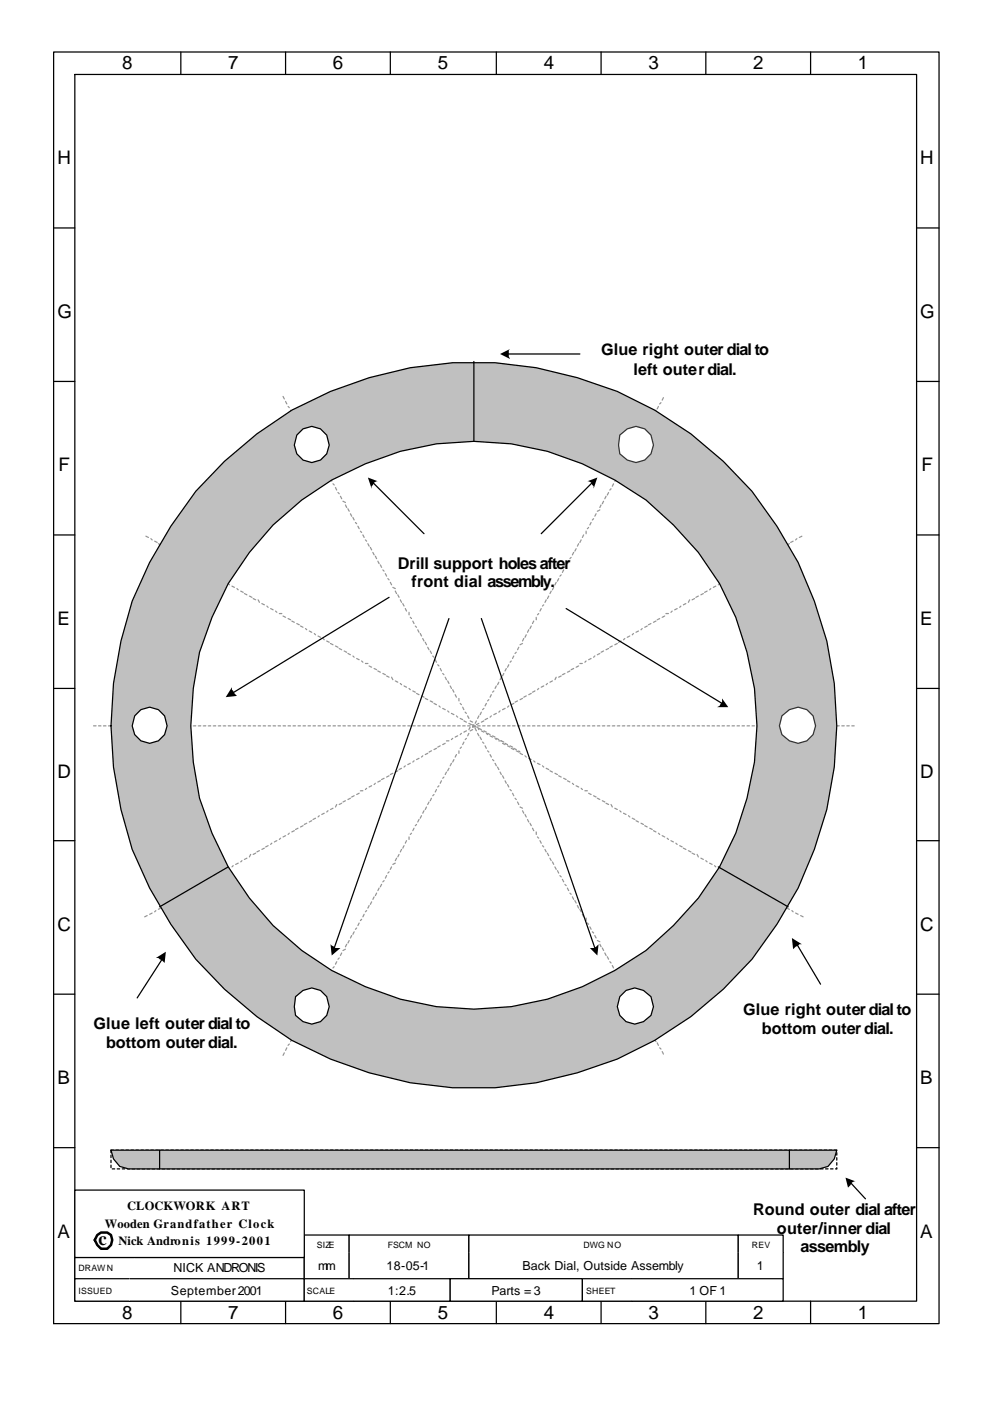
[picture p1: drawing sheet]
<svg xmlns="http://www.w3.org/2000/svg" width="210mm" height="297mm" viewBox="0 0 210 297" stroke-linecap="round" stroke-linejoin="round" font-family="sans-serif">
<g fill="none" stroke="#969696" stroke-width=".26">
<path d="M60.1 84l.2 .6M60.6 85.1l.3 .5M61.1 86.2l.3 .2M61.6 87l.3 .5M62.2 87.8l.2 .5M62.4 94.4h7.4M62.7 88.8l.3 .5M63.2 89.6l.3 .5M63.8 90.7l.2 .5M64.3 91.5l.3 .5M64.8 92.5l.3 .3M65.4 93.3l.2 .5"/>
<path d="M65.9 94.4l.2 .2M66.1 90.4v7.7M66.4 95.2l.3 .5M66.9 96.2l.3 .3M67.5 97l.2 .5M68 97.8l.3 .5M68.5 98.9l.3 .5M69.1 99.7l.2 .5M75.1 96.2h3M76.5 94.6v3.2M86.8 92.8h2.9M88.4 91.2v2.9"/>
<path d="M96.8 85.1h7.4M100.5 81.4v7.4M111.1 92.8h3.2M112.7 91.2v2.9M122.8 96.2h3.1M124.4 94.6v3.2M131.2 94.4h7.4M131.8 99.9l-.3 .3M132.3 98.9l-.3 .5M132.8 98.1l-.2 .5M133.3 97l-.2 .5M133.9 96.2l-.3 .5"/>
<path d="M134.4 95.2l-.3 .5M134.9 90.4v7.7M134.9 94.4l-.2 .5M135.5 93.6l-.3 .2M136 92.5l-.3 .5M136.5 91.7l-.2 .3M137.1 90.7l-.3 .5M137.8 89.9l-.5 .2M138.1 88.8l-.3 .5M138.6 88l-.2 .5M139.2 87l-.3 .5M139.7 86.2l-.3 .5"/>
<path d="M140.2 85.4l-.2 .2M140.8 84.3l-.3 .5M31 113.7l.5 .2M32 114.2l.3 .3M32.8 114.7l.5 .3M33.6 115.3l.5 .2M34.7 115.8l.5 .3M35.5 116.3l.5 .3M36.5 116.6l.3 .5M37.3 119.5h7.4M37.3 117.4l.5 .3M38.4 117.9l.2 .3"/>
<path d="M39.2 118.4l.5 .3M40.2 119l.3 .2M41 115.8v7.4M41 119.5l.5 .3M47.1 119.2h2.9M48.7 117.7v2.9M55 109.7h2.9M56.4 108.1v3.2M64.3 102h2.9M65.9 100.5v2.9M69.6 100.7l.2 .5M70.4 101.5v.5"/>
<path d="M70.6 102.6l.3 .2M71.2 103.4l.2 .5M71.7 104.4l.3 .3M72.2 105.2l.3 .5M72.8 106.3l.5 .2M73.3 107.1l.3 .5M73.8 107.9l.3 .5M74.3 108.9l.3 .5M74.9 109.7l.2 .5M75.4 110.8l.3 .2M75.9 111.6l.3 .5M76.5 112.6l.2 .3"/>
<path d="M77 113.4l.3 .5M77.5 114.5l.3 .2M78.1 115.3l.2 .5M78.6 116.1l.2 .5M79.1 117.1l.3 .6M79.6 117.9l.3 .5M80.2 119l.2 .5M80.7 119.8l.3 .5M120.6 119l-.2 .5M121.2 118.2l-.3 .2M121.7 117.1l-.3 .6M122.2 116.3l-.2 .6"/>
<path d="M122.8 115.3l-.3 .5M123.3 114.5l-.3 .5M123.8 113.4l-.2 .5M124.4 112.6v.6M124.9 111.8l-.3 .3M125.4 110.8l-.3 .5M125.9 110l-.2 .2M126.5 108.9l-.3 .5M127.3 108.1l-.6 .3M127.5 107.1l-.2 .5M128.1 106.3l-.3 .5M128.6 105.2l-.3 .5"/>
<path d="M129.1 104.4l-.2 .6M129.6 103.6l-.2 .3M130.2 102.6l-.3 .5M130.7 101.8l-.3 .2M131.2 100.7l-.2 .5M133.6 102h2.9M135.2 100.5v2.9M143.1 109.7h2.9M144.7 108.4v2.9M150.8 119.2h2.9M152.4 117.7v3.1M156.4 119.5h7.4"/>
<path d="M160.1 115.8v7.4M160.1 119.5l-.6 .3M160.9 119l-.3 .2M161.9 118.4l-.5 .3M162.7 117.9l-.2 .3M163.8 117.4l-.6 .3M164.6 116.6l-.3 .5M165.6 116.3l-.5 .3M166.4 115.8l-.5 .3M167.5 115.3l-.5 .2M168.3 114.7l-.6 .3M169.1 114.2l-.3 .3"/>
<path d="M170.1 113.7l-.5 .2M41.3 129.8h3.1M41.8 120l.5 .3M42.9 128.5v2.9M42.9 120.6l.5 .2M43.7 121.1l.5 .3M44.7 121.6l.5 .3M45.5 122.1l.5 .3M46.6 122.7l.2 .2M47.4 123.2l.5 .3M48.4 123.7l.3 .3M49.2 124.3l.5 .2"/>
<path d="M50.3 124.8l.2 .3M51.1 125.3l.5 .3M51.9 125.9l.5 .2M52.9 126.4l.5 .2M53.7 126.9l.5 .3M54.8 127.2l.2 .5M55.6 128l.5 .2M56.6 128.5l.3 .3M57.4 129l.5 .3M58.5 129.6l.2 .2M59.3 130.1h.5M60.1 130.6l.5 .3"/>
<path d="M61.1 131.1l.5 .3M61.9 131.7l.5 .2M63 132.2l.5 .3M63.8 132.7l.5 .3M64.8 133.3l.3 .2M65.6 133.8l.5 .3M66.7 134.3l.2 .3M67.5 134.8l.5 .3M68.5 135.4l.3 .2M69.3 135.9l.5 .3M70.1 136.4l.5 .3M71.2 137l.5 .2"/>
<path d="M72 137.5l.5 .3M73 138l.6 .3M73.8 138.6l.5 .2M74.9 139.1l.2 .2M75.7 139.6l.5 .3M81.2 120.8l.3 .3M81.8 121.6l.2 .5M82.3 122.7l.2 .2M82.8 123.5l.3 .5M83.3 124.5l.6 .3M83.9 125.3l.2 .6M84.4 126.1l.3 .5"/>
<path d="M84.9 127.2l.3 .5M85.5 128l.2 .5M86 129l.3 .6M86.8 129.8v.6M87 130.9l.3 .2M87.6 131.7l.2 .5M88.1 132.7l.3 .3M88.6 133.5l.3 .6M89.2 134.3l.2 .5M89.7 135.4l.3 .5M90.2 136.2l.3 .5M90.8 137.2l.2 .6"/>
<path d="M91.3 138l.2 .6M91.8 139.1l.3 .2M92.3 139.9l.3 .5M109 139.1l-.3 .5M109.5 138.3l-.2 .3M110.1 137.2l-.3 .6M110.9 136.4l-.6 .3M111.1 135.4l-.2 .5M111.7 134.6l-.3 .5M112.2 133.5l-.3 .6M112.7 132.7l-.3 .6M113.2 131.7l-.2 .5"/>
<path d="M113.8 130.9v.5M114.3 130.1l-.3 .3M114.8 129l-.2 .6M115.4 128.2l-.3 .3M115.9 127.2l-.3 .5M116.4 126.4l-.2 .5M116.9 125.3l-.2 .6M117.5 124.5l-.3 .6M118 123.5l-.3 .5M118.5 122.7l-.2 .5M119.1 121.9l-.3 .2M119.6 120.8l-.3 .6"/>
<path d="M120.1 120l-.2 .3M125.4 139.6l-.5 .3M126.2 139.1l-.3 .2M127.3 138.6l-.6 .2M128.1 138l-.6 .3M129.1 137.5l-.5 .3M129.9 137l-.5 .2M131 136.4l-.6 .3M131.8 135.9l-.6 .3M132.6 135.4l-.3 .2M133.6 134.8l-.5 .3M134.4 134.3l-.3 .3"/>
<path d="M135.5 133.8l-.6 .3M136.3 133.3l-.3 .2M137.3 132.7l-.5 .3M138.1 132.2l-.5 .3M139.2 131.7l-.6 .2M140 131.1l-.6 .3M141 130.6l-.5 .3M141.3 130.1h.5M142.6 129.6l-.3 .2M143.7 129l-.6 .3M144.5 128.5l-.3 .3M145.5 128l-.5 .2"/>
<path d="M146.3 127.2l-.3 .5M147.4 126.9l-.6 .3M148.2 126.4l-.6 .2M149.2 125.9l-.5 .2M150 125.3l-.5 .3M150.8 124.8l-.3 .3M151.9 124.3l-.6 .2M152.7 123.7l-.3 .3M153.7 123.2l-.5 .3M154.5 122.7l-.2 .2M155.6 122.1l-.6 .3M156.4 121.6l-.6 .3"/>
<path d="M156.6 129.8h2.9M157.4 121.1l-.5 .3M158.2 128.5v2.9M158.2 120.6l-.5 .2M159.3 120l-.6 .3M19.8 153.9h.6M20.9 153.9h.5M22 153.9h.5M23 153.9h12.5M31.7 149.9v7.7M35.7 153.9h.5M36.5 153.9h3.2"/>
<path d="M37.8 141.7h2.9M38.1 152.3v2.9M39.2 140.1v3M40 153.9h.5M41 153.9h.5M42.1 153.9h.5M43.1 153.9h.6M44.2 153.9h.5M45.2 153.9h.6M46.3 153.9h.5M47.4 153.9h.5M48.4 153.9h.5"/>
<path d="M49.5 153.9h.5M50.5 153.9h.6M51.6 153.9h.5M52.7 153.9h.5M53.7 153.9h.5M54.8 153.9h.5M55.8 153.9h.6M56.9 153.9h.5M57.9 153.9h.6M59 153.9h.5M60.1 153.9h.5M61.1 153.9h.5"/>
<path d="M62.2 153.9h.5M63.2 153.9h.6M64.3 153.9h.5M65.4 153.9h.5M66.4 153.9h.5M67.5 153.9h.5M68.5 153.9h.6M69.6 153.9h.5M70.6 153.9h.6M71.7 153.9h.5M72.8 153.9h.5M73.8 153.9h.5"/>
<path d="M74.9 153.9h.5M75.9 153.9h.6M76.7 140.1l.3 .3M77 153.9h.5M77.5 140.7h.6M78.1 153.9h.5M78.3 141.2l.5 .3M79.1 153.9h.5M79.4 141.7l.5 .3M80.2 153.9h.5M80.2 142.3l.5 .2M81.2 153.9h.6"/>
<path d="M81.2 142.8l.6 .3M82 143.3l.5 .3M82.3 153.9h.5M83.1 143.6l.2 .5M83.3 153.9h.6M83.9 144.4l.5 .2M84.4 153.9h.5M84.9 144.9l.3 .3M85.5 153.9h.5M85.7 145.4l.6 .3M86.5 153.9h.5M86.8 146l.2 .2"/>
<path d="M87.6 153.9h.5M87.6 146.5l.5 .3M88.4 147l.5 .3M88.6 153.9h.6M89.4 147.5l.6 .3M89.7 153.9h.5M90.2 148.1l.6 .2M90.8 153.9h.5M90.8 159.7l-.6 .3M91.3 148.6l.5 .3M91.5 159.2l-.5 .3M91.8 153.9h.5"/>
<path d="M92.1 149.1l.5 .3M92.6 158.7l-.5 .2M92.9 153.9h.5M92.9 140.9l.2 .3M93.1 149.7l.3 .2M93.4 158.1l-.5 .3M93.4 141.7l.3 .6M93.9 153.9h.6M93.9 142.8l.3 .3M93.9 150.2l.6 .3M94.5 157.6l-.6 .3M94.5 143.6l.2 .5"/>
<path d="M94.7 157.1h.5M95 153.9h.5M95 150.7l.2 .3M95 144.4l.2 .5M95.5 145.4l.3 .6M95.8 151.3l.5 .2M96 153.9h.6M96 156.5l-.2 .3M96 146.2l.3 .6M96.6 147.3l.2 .5M96.8 151.8l.3 .2M96.8 160l-.2 .5"/>
<path d="M97.1 153.9h.5M97.1 156l-.5 .3M97.4 148.1v.5M97.4 159.2v.5M97.6 152.3l.6 .3M97.6 149.1l.3 .3M97.9 155.5l-.3 .3M97.9 158.4l-.3 .3M98.2 153.9h.5M98.2 149.9l.2 .6M98.4 152.8l.6 .3M98.4 157.3l-.2 .6"/>
<path d="M98.7 151l.3 .3M99 155l-.6 .2M99 156.5l-.3 .3M99.2 153.9h.5M99.2 151.8l.3 .5M99.5 153.4l.5 .2M99.5 155.5l-.3 .5M99.7 152.8l.6 .3M99.7 154.2l-.2 .5M100.3 154.7l-.6 .3M100.3 153.6l.2 .6M100.5 153.6l-.2 .6 .5-.3h-.5l.5 .3"/>
<path d="M100.5 153.9l.6 .3M100.8 154.4l.3 .6M101.1 152.8l-.3 .6M101.3 153.9h.6M101.3 154.2l.3 .5M101.3 155.5l.3 .5M101.6 154.4l.5 .3M101.6 153.4l-.5 .2M101.6 151.8l-.3 .5M101.9 156.3l.2 .5M102.1 155l.6 .2M102.1 151l-.2 .5"/>
<path d="M102.4 153.9h.5M102.4 157.3l.3 .3M102.7 155l.5 .2M102.7 152.8l-.6 .3M102.7 150.2l-.3 .3M102.9 158.1l.3 .6M103.2 155.5l.3 .3M103.2 149.1l-.3 .6M103.5 153.9h.5M103.5 155.5l.5 .3M103.5 159.2l.2 .3M103.5 152.3l-.6 .3"/>
<path d="M103.7 148.3l-.2 .3M104 156l.5 .3M104 160l.2 .5M104.2 151.8l-.2 .2M104.2 147.3l-.2 .5M104.5 153.9h.5M104.5 156l.5 .3M104.8 146.5l-.3 .3M105 156.5l.3 .3M105.3 156.5l.5 .3M105.3 151.3l-.5 .2M105.3 145.4l-.3 .6"/>
<path d="M105.6 153.9h.5M105.8 157.1h.6l.5 .2M105.8 144.6l-.2 .6M106.1 150.7l-.3 .3M106.4 143.6l-.3 .5M106.6 153.9h.6M106.6 157.6l.6 .3M106.9 142.8l-.3 .5M107.2 157.6l.5 .3M107.2 150.2l-.6 .3M107.4 141.7l-.2 .6M107.7 153.9h.5"/>
<path d="M107.7 158.1l.5 .3M107.9 149.7l-.2 .2M107.9 140.9l-.2 .6M108.2 158.1l.5 .3M108.5 158.7l.5 .2M108.5 140.1l-.3 .3M108.7 153.9h.6M109 158.7l.5 .2M109 149.1l-.5 .3M109.5 159.2l.6 .3M109.8 153.9h.5M109.8 148.6l-.5 .3"/>
<path d="M110.1 159.2l.2 .3M110.3 159.7l.6 .3M110.9 153.9h.5M110.9 148.1l-.6 .2M111.7 147.5l-.6 .3M111.9 153.9h.5M112.7 147l-.5 .3M113 153.9h.5M113.5 146.5l-.5 .3M114 153.9h.6M114.3 146l-.3 .2M115.1 153.9h.5"/>
<path d="M115.4 145.4l-.6 .3M116.2 153.9h.5M116.2 144.9l-.3 .3M117.2 153.9h.5M117.2 144.4l-.5 .2M118 143.6l-.3 .5M118.3 153.9h.5M119.1 143.3l-.6 .3M119.3 153.9h.6M119.9 142.8l-.6 .3M120.4 153.9h.5M120.9 142.3l-.5 .2"/>
<path d="M121.4 153.9h.6M121.7 141.7l-.5 .3M122.5 153.9h.5M122.8 141.2l-.6 .3M123 140.7h.6M123.6 153.9h.5M124.4 140.1l-.3 .3M124.6 153.9h.5M125.7 153.9h.5M126.7 153.9h.6M127.8 153.9h.5M128.9 153.9h.5"/>
<path d="M129.9 153.9h.5M131 153.9h.5M132 153.9h.6M133.1 153.9h.5M134.1 153.9h.6M135.2 153.9h.5M136.3 153.9h.5M137.3 153.9h.5M138.4 153.9h.5M139.4 153.9h.6M140.5 153.9h.5M141.6 153.9h.5"/>
<path d="M142.6 153.9h.5M143.7 153.9h.5M144.7 153.9h.6M145.8 153.9h.5M146.8 153.9h.6M147.9 153.9h.5M149 153.9h.5M150 153.9h.5M151.1 153.9h.5M152.1 153.9h.6M153.2 153.9h.5M154.3 153.9h.5"/>
<path d="M155.3 153.9h.5M156.4 153.9h.5M157.4 153.9h.6M158.5 153.9h.5M159.5 153.9h.6M160.3 141.7h2.9M160.6 153.9h.5M161.4 153.9h2.9M161.7 140.1v3M163 152.3v3.2M164.8 153.9h8.2M169.3 149.9v7.7"/>
<path d="M173.3 153.9h.5M174.4 153.9h.5M175.4 153.9h.5M176.5 153.9h.5M177.5 153.9h.6M178.6 153.9h.5M179.7 153.9h.5M180.7 153.9h.5M37.8 166.1h2.9M39.2 164.5v3.2M41.3 177.7h3.1M42.9 176.4v2.9"/>
<path d="M56.1 179.8l-.5 .3M56.9 179.3l-.5 .3M57.7 178.8l-.3 .2M58.7 178.2l-.5 .3M59.5 177.7l-.2 .3M60.6 177.2l-.5 .2M61.4 176.7l-.3 .2M62.4 176.1l-.5 .3M63.2 175.6l-.5 .3M64.3 175.1l-.5 .2M65.1 174.5l-.5 .3M66.1 174l-.5 .3"/>
<path d="M66.9 173.5l-.5 .2M67.7 172.9l-.2 .3M68.8 172.4l-.5 .3M69.6 171.9l-.3 .3M70.6 171.4l-.5 .2M71.4 170.6l-.2 .5M72.5 170.3l-.5 .3M73.3 169.8l-.5 .2M74.3 169.2l-.5 .3M75.1 168.7l-.5 .3M76.2 168.2l-.5 .3M76.5 167.7h.5"/>
<path d="M77.8 167.1l-.3 .3M78.8 166.6l-.5 .3M79.6 166.1l-.2 .2M80.7 165.5l-.5 .3M81.5 165l-.5 .3M82.5 164.5l-.5 .2M83.3 164l-.5 .2M84.4 163.4l-.5 .3M85.2 162.9l-.5 .3M85.7 179.3l-.2 .5M86 162.4l-.3 .2M86.3 178.2l-.3 .6"/>
<path d="M86.8 177.4v.6M87 161.8l-.5 .3M87.3 176.7l-.3 .2M87.8 161.3l-.2 .3M87.8 175.6l-.2 .5M88.4 174.8l-.3 .3M88.9 160.8l-.5 .2M88.9 173.7l-.3 .6M89.4 172.9l-.2 .6M89.7 160.2l-.3 .3M90 171.9l-.3 .5M90.5 171.1l-.3 .5"/>
<path d="M91 170l-.2 .6M91.5 169.2l-.2 .6M92.1 168.5l-.3 .2M92.6 167.4l-.3 .5M93.1 166.6l-.2 .3M93.7 165.5l-.3 .6M94.2 164.7l-.3 .3M94.7 163.7l-.2 .5M95.2 162.9l-.2 .5M95.8 161.8l-.3 .6M96.3 161l-.3 .6M104.5 161l.3 .3"/>
<path d="M105 161.8l.3 .6M105.6 162.6l.2 .6M106.1 163.7l.3 .5M106.6 164.5l.3 .5M107.2 165.5l.2 .6M107.7 166.3l.2 .6M108.2 167.4l.3 .3M108.7 168.2l.3 .5M109.3 169.2l.2 .3M109.8 170l.3 .6M110.3 171.1l.6 .3M110.9 171.9l.2 .5"/>
<path d="M111.4 160.2l.3 .3M111.4 172.7l.3 .5M111.9 173.7l.3 .6M112.2 160.8l.5 .2M112.4 174.5l.3 .6M113 175.6l.2 .5M113.2 161.3l.3 .3M113.8 176.4v.5M114 161.8l.6 .3M114 177.4l.3 .3M114.6 178.2l.2 .6M115.1 162.4l.3 .2"/>
<path d="M115.1 179.3l.3 .3M115.9 162.9l.5 .3M116.7 163.4l.5 .3M117.7 164l.6 .2M118.5 164.5l.6 .2M119.6 165l.5 .3M120.4 165.5l.5 .3M121.4 166.1l.3 .2M122.2 166.6l.6 .3M123.3 167.1l.3 .3M124.1 167.7h.5M124.9 168.2l.5 .3"/>
<path d="M125.9 168.7l.6 .3M126.7 169.2l.6 .3M127.8 169.8l.5 .2M128.6 170.3l.5 .3M129.6 170.6l.3 .5M130.4 171.4l.6 .2M131.5 171.9l.3 .3M132.3 172.4l.5 .3M133.3 172.9l.3 .3M134.1 173.5l.6 .2M134.9 174l.6 .3M136 174.5l.5 .3"/>
<path d="M136.8 175.1l.5 .2M137.8 175.6l.6 .3M138.6 176.1l.6 .3M139.7 176.7l.3 .2M140.5 177.2l.5 .2M141.6 177.7l.2 .3M142.3 178.2l.6 .3M143.4 178.8l.3 .2M144.2 179.3l.5 .3M145 179.8l.5 .3M156.6 177.7h3.2M158.2 176.4v2.9"/>
<path d="M160.3 166.1h2.9M161.7 164.5v3.2M31.2 194.1l-.5 .3M32.3 193.6l-.6 .3M33.1 193.1l-.3 .2M34.1 192.5l-.5 .3M34.9 192l-.5 .3M36 191.5l-.5 .2M36.8 190.9l-.6 .3M37 188.3h7.7M37.8 190.4l-.5 .3M38.6 189.9l-.5 .2"/>
<path d="M39.4 189.4l-.2 .2M40.5 188.8l-.5 .3M41 184.3v7.7M41.3 188.3l-.3 .3M42.3 187.8l-.5 .2M43.1 187.2l-.2 .3M44.2 186.7l-.5 .3M45 186.2l-.6 .2M46 185.6l-.5 .3M46.8 185.1l-.5 .3M47.1 188.6h3.2M47.9 184.6l-.5 .3"/>
<path d="M48.2 184.1h.5M48.7 187v3.1M49.5 183.5l-.3 .3M50.5 183l-.5 .3M51.3 182.5l-.2 .2M52.4 181.9l-.5 .3M53.2 181.2l-.3 .5M54.2 180.9l-.5 .3M55 197.8h2.9M55 180.4l-.5 .2M56.4 196.5v2.9M74.1 199.4l-.3 .5"/>
<path d="M74.6 198.3l-.3 .6M75.1 197.6l-.2 .5M75.7 196.8l-.3 .2M76.2 195.7l-.3 .5M76.7 194.9l-.2 .3M77.3 193.9l-.3 .5M77.8 193.1l-.3 .2M78.3 192l-.2 .5M78.8 191.2l-.2 .5M79.4 190.1l-.3 .6M79.9 189.4l-.3 .5M80.4 188.3l-.2 .5"/>
<path d="M81 187.5l-.3 .5M81.5 186.7l-.3 .3M82 185.6l-.2 .6M82.5 184.9l-.2 .2M83.1 183.8l-.3 .5M83.9 183l-.6 .3M84.1 181.9l-.2 .6M84.7 181.2l-.3 .5M85.2 180.1l-.3 .5M115.6 180.1l.3 .5M116.2 180.9l.2 .5M116.7 181.9l.2 .6"/>
<path d="M117.2 182.7l.3 .6M117.7 183.8l.3 .5M118.3 184.6l.2 .5M118.8 185.6l.3 .3M119.3 186.4l.3 .6M119.9 187.5l.2 .3M120.4 188.3l.2 .5M120.9 189.4l.3 .2M121.4 190.1l.3 .6M122 190.9l.2 .6M122.5 192l.3 .5M123 192.8l.3 .5"/>
<path d="M123.6 193.9l.2 .5M124.4 194.6v.6M124.6 195.7l.3 .3M125.1 196.5l.3 .5M125.7 197.6l.2 .2M126.2 198.3l.3 .6M126.7 199.4l.6 .3M143.1 198.1h2.9M144.7 196.5v2.9M146 180.4l.6 .2M146.8 180.9l.6 .3M147.9 181.2l.3 .5"/>
<path d="M148.7 181.9l.5 .3M149.8 182.5l.2 .2M150.5 183l.6 .3M150.8 188.6h3.2M151.6 183.5l.3 .3M152.4 187v3.1M152.4 184.1h.5M153.2 184.6l.5 .3M154.3 185.1l.5 .3M155 185.6l.6 .3M156.1 188.3h7.7M156.1 186.2l.5 .2"/>
<path d="M156.9 186.7l.5 .3M158 187.2l.2 .3M158.7 187.8l.6 .2M159.8 188.3l.3 .3M160.1 184.3v7.7M160.6 188.8l.5 .3M161.7 189.4l.2 .2M162.5 189.9l.5 .2M163.2 190.4l.6 .3M164.3 190.9l.5 .3M165.1 191.5l.5 .2M166.2 192l.5 .3"/>
<path d="M167 192.5l.5 .3M168 193.1l.3 .2M168.8 193.6l.5 .3M169.9 194.1l.5 .3M62.4 213.4h7.4M62.4 219.5l-.2 .5M63 218.5l-.3 .5M63.5 217.7l-.3 .5M64 216.6l-.2 .5M64.3 205.8h3.2M64.6 215.8l-.3 .5M65.1 215l-.3 .3"/>
<path d="M65.6 214l-.2 .5M65.9 204.2v3.1M66.1 209.5v7.6M66.1 213.2l-.2 .2M66.7 212.1l-.3 .5M67.2 211.3l-.3 .3M67.7 210.3l-.2 .5M68.3 209.5l-.3 .5M68.8 208.4l-.3 .5M69.3 207.6l-.2 .5M69.8 206.6l-.2 .5M70.4 205.8v.5"/>
<path d="M70.9 205l-.3 .2M71.4 203.9l-.2 .5M72 203.1l-.3 .3M72.5 202.1l-.3 .5M73.3 201.3l-.5 .2M73.6 200.2l-.3 .5M75.1 211.6h3M76.7 210v2.9M86.8 215h3.2M88.4 213.4v3.2M99 216.3h3.1M100.5 214.8v2.9"/>
<path d="M100.5 218.7v7.7M111.1 215h3.2M112.7 213.4v3.2M123 211.6h2.9M124.4 210v2.9M127.3 200.2l.2 .5M127.8 201l.3 .5M128.3 202.1l.3 .5M128.9 202.8l.2 .6M129.4 203.9l.2 .3M129.9 204.7l.3 .5M130.4 205.8l.3 .2"/>
<path d="M131 213.4h7.6M131 206.6l.2 .5M131.5 207.6l.3 .3M132 208.4l.3 .5M132.6 209.2l.2 .5M133.1 210.3l.2 .5M133.6 205.8h3.2M133.6 211l.3 .6M134.1 212.1l.3 .5M134.7 209.5v7.6M134.7 212.9l.2 .5M135.2 204.2v3.1"/>
<path d="M135.2 214l.3 .2M135.7 214.8l.3 .5M136.3 215.8l.2 .3M136.8 216.6l.3 .5M137.3 217.7l.5 .2M137.8 218.5l.3 .5M138.4 219.3l.2 .5M60.3 223.2l-.2 .5M60.9 222.2l-.3 .5M61.4 221.4l-.3 .2M61.9 220.3l-.3 .5M96.6 222.4h7.6"/>
<path d="M138.9 220.3l.3 .5M139.4 221.1l.3 .5M140 222.2l.2 .2M140.5 223l.3 .5"/>
</g>
<g fill="none" stroke="#969696" stroke-width=".53">
<path d="M75.9 95.2h.8l.8 .5 .3 .8-.5 .5-.8 .3-.8-.6-.3-.7zM87.6 91.7l.8-.2 .8 .5 .2 .8-.5 .8-.8 .2-.8-.5-.3-.8zM111.9 92l.8-.5 .8 .5 .3 .8-.3 .8-.8 .2-.8-.2-.2-.8zM47.9 118.2h1l.6 .2 .2 1.1-.5 .5-.8 .3-.8-.5-.2-.8zM55.3 109.4l.5-.5 .8-.2 .8 .5v.8l-.5 .8h-.8l-.5-.6zM65.1 101h1l.6 .2 .2 1.1-.5 .5-.8 .3-.8-.5v-.8zM134.4 101.2l.8-.5 .8 .5 .3 .8-.3 .8-.8 .3-.8-.3-.3-.8zM143.7 108.9l.8-.2 .8 .2 .5 .8-.5 .8-.8 .3-.8-.3-.3-.8zM42.3 129l.8-.2 .6 .5 .2 .8-.5 .8-.8 .2-.8-.5v-.8zM157.4 129l.8-.2 .8 .2 .3 .8-.3 .8-.8 .5-.8-.5-.5-.8zM37.6 152.8l.8-.2 .5 .5 .3 .8-.6 .8-.8 .3-.8-.6v-.8zM38.6 140.7h.8l.8 .2 .3 1.1-.5 .5-.8 .3-.8-.5-.3-.8z"/>
<path d="M160.9 140.9l.8-.5 .8 .5 .2 .8-.2 .8-.8 .3-.8-.3-.3-.8zM38.6 165h1.1l.5 .5 .3 .8-.5 .6-.8 .2-.8-.5v-.8zM42.3 176.9l.8-.2 .8 .5v.8l-.5 .8h-.8l-.5-.3-.3-1.1zM160.9 165.3l.8-.3 .8 .3 .5 .8-.5 .8-.8 .2-.8-.2-.3-.8zM48.2 187.5h.7l.8 .3v1l-.5 .6-.8 .2-.8-.5v-.8zM55.8 197l.8-.2 .8 .5v.8l-.3 .8-1 .2-.5-.5-.3-.8zM143.9 197.3l.8-.5 .8 .5 .3 .8-.3 .8-.8 .2-.8-.2-.5-.8zM65.4 204.7h.7l.6 .5 .2 .8-.5 .6-.8 .2-.8-.5v-.8zM75.9 210.5l.8-.2 .8 .5 .3 .8-.5 .8-.8 .2-.8-.5-.3-.8zM87.3 214.8l.5-.6 .8-.2 .6 .5 .2 .8-.5 .8h-.8l-.8-.6zM99.7 215.5l.8-.5 .8 .5 .3 .8-.3 .8-.8 .3-.8-.3-.2-.8zM123.6 210.8l.8-.5 .7 .5 .6 .8-.6 .8-.7 .2-.8-.2-.3-.8z"/>
<circle cx="124.3" cy="96.2" r="1.09"/>
<circle cx="152.4" cy="119.2" r="1.09"/>
<circle cx="163" cy="153.9" r="1.09"/>
<circle cx="158.2" cy="177.7" r="1.09"/>
<circle cx="152.4" cy="188.5" r="1.09"/>
<circle cx="112.7" cy="215" r="1.09"/>
<circle cx="135.2" cy="205.7" r="1.09"/>
</g>
<path d="M194.5 243.3h4.7z" fill="#fff"/>
<g fill="none" stroke="#000" stroke-width=".26">
<path d="M11.4 11h187.8v269.6h-187.8zM15.9 15.8h178.6v260.1h-178.6zM38.4 11v4.8M60.6 11v4.8M82.8 11v4.8M105.3 11v4.8M127.5 11v4.8M149.8 11v4.8M172 11v4.8M11.4 48.3h4.5M194.5 48.3h4.7M11.4 80.9h4.5"/>
<path d="M194.5 80.9h4.7M11.4 113.4h4.5M194.5 113.4h4.7M11.4 146h4.5M194.5 146h4.7M11.4 178.2h4.5M194.5 178.2h4.7M11.4 210.8h4.5M194.5 210.8h4.7M11.4 243.3h4.5M194.5 243.3h4.7M38.4 275.9v4.7"/>
<path d="M60.6 275.9v4.7M82.8 275.9v4.7M105.3 275.9v4.7M127.5 275.9v4.7M149.8 275.9v4.7M172 275.9v4.7"/>
</g>
<path d="M47.6 97.8l-6.1 6.4-5.3 7.4-4.5 7.6-3.7 8.2a79.3 79.3 0 0 0 0 52.7l3.7 8.2 4.5 7.7 5.3 7.4 6.1 6.3a71 71 0 0 0 30.7 17.8 75.6 75.6 0 0 0 44.2 0 75.8 75.8 0 0 0 50.3-47.4 76.2 76.2 0 0 0-8-68.5l-5.3-7.4a76.7 76.7 0 0 0-45.7-26.2 78.1 78.1 0 0 0-51.9 9l-7.4 5zM57.9 111.3a62.1 62.1 0 0 1 42.6-17.7 58.6 58.6 0 0 1 29.9 8.2l6.7 4.2 5.8 5.3a55.2 55.2 0 0 1 15.6 27 59.9 59.9 0 0 1-10.3 52.1l-5.3 5.8a59.3 59.3 0 0 1-65.4 13 58.9 58.9 0 0 1-32.5-32.5l-2.7-7.5a65.6 65.6 0 0 1 0-30.9 61.2 61.2 0 0 1 15.6-27z" fill-rule="evenodd" fill="#c0c0c0" stroke="#000" stroke-width=".26"/>
<g fill="#fff" stroke="#000" stroke-width=".26">
<path d="M28.6 151.8a3.6 3.6 0 0 1 6.3 0l.6 2.1a3.7 3.7 0 0 1-3.7 3.7 3.7 3.7 0 0 1-3.8-3.7z" fill-rule="evenodd"/>
<path d="M63 92.3a3.6 3.6 0 0 1 6.3 0l.5 2.1a3.7 3.7 0 0 1-3.7 3.7 3.7 3.7 0 0 1-3.7-3.7z" fill-rule="evenodd"/>
<path d="M62.7 211.3l1.6-1.3 1.8-.5 1.9 .5a3.9 3.9 0 0 1 1.7 4.3 3.9 3.9 0 0 1-3.6 2.8l-1.8-.5-1.6-1.3-.3-1.9z" fill-rule="evenodd"/>
<path d="M131.5 211.3l1.3-1.3 1.9-.5 1.8 .5 1.6 1.3 .5 2.1a3.9 3.9 0 0 1-2.9 3.5 3.9 3.9 0 0 1-4.2-1.6l-.5-1.9z" fill-rule="evenodd"/>
</g>
<g fill="#fff" stroke="#333" stroke-width=".26">
<path d="M165.9 151.8l1.6-1.3 1.8-.6 1.9 .6a3.9 3.9 0 0 1 1.7 4.2 3.9 3.9 0 0 1-3.6 2.9l-1.8-.5-1.6-1.3-.5-1.9z" fill-rule="evenodd"/>
<path d="M131.5 92.3l1.6-1.4 1.8-.5 1.9 .5a3.9 3.9 0 0 1 1.7 4.3 3.9 3.9 0 0 1-3.6 2.9l-1.8-.6-1.6-1.3-.3-1.8z" fill-rule="evenodd"/>
</g>
<path d="M100.5 76.6v17M48.4 183.8l-14.5 8.5M152.4 183.8l14.8 8.5" fill="none" stroke="#000" stroke-width=".26"/>
<path d="M64.6 261.8h9.5v3.8h-9.5z" fill-rule="evenodd" fill="#fff"/>
<path d="M64.6 265.6v-3.8h9.5v3.8" fill="none" stroke="#000" stroke-width=".26"/>
<path d="M74.1 261.8h25.4v3.8h-25.4z" fill-rule="evenodd" fill="#fff"/>
<path d="M74.1 265.6v-3.8h25.4v3.8" fill="none" stroke="#000" stroke-width=".26"/>
<path d="M99.5 261.8h57.1v3.8h-57.1z" fill-rule="evenodd" fill="#fff"/>
<path d="M99.5 265.6v-3.8h57.1v3.8" fill="none" stroke="#000" stroke-width=".26"/>
<path d="M156.6 261.8h9.6v3.8h-9.6z" fill-rule="evenodd" fill="#fff"/>
<path d="M156.6 265.6v-3.8h9.6v3.8" fill="none" stroke="#000" stroke-width=".26"/>
<path d="M15.9 266.6h12.7v4.5h-12.7z" fill-rule="evenodd" fill="#fff"/>
<path d="M28.6 266.6h-12.7v4.5h12.7" fill="none" stroke="#000" stroke-width=".26"/>
<path d="M28.6 266.6h36v4.5h-36z" fill-rule="evenodd" fill="#fff"/>
<path d="M28.6 266.6h36v4.5h-36" fill="none" stroke="#000" stroke-width=".26"/>
<path d="M64.6 265.6h9.5v5.5h-9.5z" fill-rule="evenodd" fill="#fff"/>
<path d="M64.6 265.6v5.5h9.5v-5.5" fill="none" stroke="#000" stroke-width=".26"/>
<path d="M74.1 265.6h25.4v5.5h-25.4z" fill-rule="evenodd" fill="#fff"/>
<path d="M74.1 265.6v5.5h25.4v-5.5" fill="none" stroke="#000" stroke-width=".26"/>
<path d="M99.5 265.6h57.1v5.5h-57.1z" fill-rule="evenodd" fill="#fff"/>
<path d="M99.5 265.6v5.5h57.1v-5.5" fill="none" stroke="#000" stroke-width=".26"/>
<path d="M156.6 265.6h9.6v5.5h-9.6z" fill-rule="evenodd" fill="#fff"/>
<path d="M156.6 265.6v5.5h9.6v-5.5" fill="none" stroke="#000" stroke-width=".26"/>
<path d="M15.9 271.1h11.6v4.8h-11.6z" fill-rule="evenodd" fill="#fff"/>
<path d="M27.5 271.1h-11.6v4.8h11.6" fill="none" stroke="#000" stroke-width=".26"/>
<path d="M27.5 271.1h37.1v4.8h-37.1z" fill-rule="evenodd" fill="#fff"/>
<path d="M27.5 271.1h37.1v4.8h-37.1" fill="none" stroke="#000" stroke-width=".26"/>
<path d="M64.6 271.1h10.5v4.8h-10.5z" fill-rule="evenodd" fill="#fff"/>
<path d="M75.1 271.1h-10.5v4.8h10.5" fill="none" stroke="#000" stroke-width=".26"/>
<path d="M75.1 271.1h20.4v4.8h-20.4z" fill-rule="evenodd" fill="#fff"/>
<path d="M75.1 271.1h20.4v4.8h-20.4" fill="none" stroke="#000" stroke-width=".26"/>
<path d="M95.5 271.1h28.1v4.8h-28.1z" fill-rule="evenodd" fill="#fff" stroke="#000" stroke-width=".26"/>
<path d="M123.6 271.1h10.5v4.8h-10.5z" fill-rule="evenodd" fill="#fff"/>
<path d="M134.1 271.1h-10.5v4.8h10.5" fill="none" stroke="#000" stroke-width=".26"/>
<path d="M134.1 271.1h32.1v4.8h-32.1z" fill-rule="evenodd" fill="#fff"/>
<g fill="none" stroke="#000" stroke-width=".26">
<path d="M107.7 75.1h15.3M34.4 203.4l-5.3 8.2M169.1 200.2l5 8.5M23.5 244.9v.5M23.5 246v.5M23.5 247v.6M23.8 247.8h.5M24.1 243.9h-.6v.5M24.6 243.9h.5M24.9 247.8h.5M25.7 243.9h.5M25.9 247.8h.6"/>
<path d="M26.7 243.9h.6M27 247.8h.5M27.8 243.9h.5M28 247.8h.6M28.8 243.9h.6M29.1 247.8h.5M29.9 243.9h.5M30.2 247.8h.5M31 243.9h.5M31.2 247.8h.5M32 243.9h.5M32.3 247.8h.5"/>
<path d="M33.1 243.9h.5M33.3 247.8h.6M34.1 243.9h.6M34.4 247.8h.5M35.2 243.9h.5M35.5 247.8h.5M36.2 243.9h.6M36.5 247.8h.5M37.3 243.9h.5M37.6 247.8h.5M38.4 243.9h.5M38.6 247.8h.6"/>
<path d="M39.4 243.9h.6M39.7 247.8h.5M40.5 243.9h.5M40.7 247.8h.6M41.5 243.9h.6M41.8 247.8h.5M42.6 243.9h.5M42.9 247.8h.5M43.7 243.9h.5M43.9 247.8h.5M44.7 243.9h.5M45 247.8h.5"/>
<path d="M45.8 243.9h.5M46 247.8h.6M46.8 243.9h.6M47.1 247.8h.5M47.9 243.9h.5M48.2 247.8h.5M48.9 243.9h.6M49.2 247.8h.5M50 243.9h.5M50.3 247.8h.5M51.1 243.9h.5M51.3 247.8h.6"/>
<path d="M52.1 243.9h.6M52.4 247.8h.5M53.2 243.9h.5M53.4 247.8h.6M54.2 243.9h.6M54.5 247.8h.5M55.3 243.9h.5M55.6 247.8h.5M56.4 243.9h.5M56.6 247.8h.5M57.4 243.9h.5M57.7 247.8h.5"/>
<path d="M58.5 243.9h.5M58.7 247.8h.6M59.5 243.9h.6M59.8 247.8h.5M60.6 243.9h.5M60.9 247.8h.5M61.6 243.9h.6M61.9 247.8h.5M62.7 243.9h.5M63 247.8h.5M63.8 243.9h.5M64 247.8h.6"/>
<path d="M64.8 243.9h.6M65.1 247.8h.5M65.9 243.9h.5M66.1 247.8h.6M66.9 243.9h.6M67.2 247.8h.5M68 243.9h.5M68.3 247.8h.5M69.1 243.9h.5M69.3 247.8h.5M70.1 243.9h.5M70.4 247.8h.5"/>
<path d="M71.2 243.9h.5M71.4 247.8h.6M72.2 243.9h.6M72.5 247.8h.5M73.3 243.9h.5M73.6 247.8h.5M74.3 243.9h.6M74.6 247.8h.5M75.4 243.9h.5M75.7 247.8h.5M76.5 243.9h.5M76.7 247.8h.6"/>
<path d="M77.5 243.9h.6M77.8 247.8h.5M78.6 243.9h.5M78.8 247.8h.6M79.6 243.9h.6M79.9 247.8h.5M80.7 243.9h.5M81 247.8h.5M81.8 243.9h.5M82 247.8h.5M82.8 243.9h.5M83.1 247.8h.5"/>
<path d="M83.9 243.9h.5M84.1 247.8h.6M84.9 243.9h.6M85.2 247.8h.5M86 243.9h.5M86.3 247.8h.5M87 243.9h.6M87.3 247.8h.5M88.1 243.9h.5M88.4 247.8h.5M89.2 243.9h.5M89.4 247.8h.6"/>
<path d="M90.2 243.9h.6M90.5 247.8h.5M91.3 243.9h.5M91.5 247.8h.6M92.3 243.9h.6M92.6 247.8h.5M93.4 243.9h.5M93.7 247.8h.5M94.5 243.9h.5M94.7 247.8h.5M95.5 243.9h.5M95.8 247.8h.5"/>
<path d="M96.6 243.9h.5M96.8 247.8h.6M97.6 243.9h.6M97.9 247.8h.5M98.7 243.9h.5M99 247.8h.5M99.7 243.9h.6M100 247.8h.5M100.8 243.9h.5M101.1 247.8h.5M101.9 243.9h.5M102.1 247.8h.6"/>
<path d="M102.9 243.9h.6M103.2 247.8h.5M104 243.9h.5M104.2 247.8h.6M105 243.9h.6M105.3 247.8h.5M106.1 243.9h.5M106.4 247.8h.5M107.2 243.9h.5M107.4 247.8h.5M108.2 243.9h.5M108.5 247.8h.5"/>
<path d="M109.3 243.9h.5M109.5 247.8h.6M110.3 243.9h.6M110.6 247.8h.5M111.4 243.9h.5M111.7 247.8h.5M112.4 243.9h.6M112.7 247.8h.5M113.5 243.9h.5M113.8 247.8h.5M114.6 243.9h.5M114.8 247.8h.6"/>
<path d="M115.6 243.9h.6M115.9 247.8h.5M116.7 243.9h.5M116.9 247.8h.6M117.7 243.9h.6M118 247.8h.5M118.8 243.9h.5M119.1 247.8h.5M119.9 243.9h.5M120.1 247.8h.5M120.9 243.9h.5M121.2 247.8h.5"/>
<path d="M122 243.9h.5M122.2 247.8h.6M123 243.9h.6M123.3 247.8h.5M124.1 243.9h.5M124.4 247.8h.5M125.1 243.9h.6M125.4 247.8h.5M126.2 243.9h.5M126.5 247.8h.5M127.3 243.9h.5M127.5 247.8h.6"/>
<path d="M128.3 243.9h.6M128.6 247.8h.5M129.4 243.9h.5M129.6 247.8h.6M130.4 243.9h.6M130.7 247.8h.5M131.5 243.9h.5M131.8 247.8h.5M132.6 243.9h.5M132.8 247.8h.5M133.6 243.9h.5M133.9 247.8h.5"/>
<path d="M134.7 243.9h.5M134.9 247.8h.6M135.7 243.9h.6M136 247.8h.5M136.8 243.9h.5M137.1 247.8h.5M137.8 243.9h.6M138.1 247.8h.5M138.9 243.9h.5M139.2 247.8h.5M140 243.9h.5M140.2 247.8h.6"/>
<path d="M141 243.9h.6M141.3 247.8h.5M142.1 243.9h.5M142.3 247.8h.6M143.1 243.9h.6M143.4 247.8h.5M144.2 243.9h.5M144.5 247.8h.5M145.3 243.9h.5M145.5 247.8h.5M146.3 243.9h.5M146.6 247.8h.5"/>
<path d="M147.4 243.9h.5M147.6 247.8h.6M148.4 243.9h.6M148.7 247.8h.5M149.5 243.9h.5M149.8 247.8h.5M150.5 243.9h.6M150.8 247.8h.5M151.6 243.9h.5M151.9 247.8h.5M152.7 243.9h.5M152.9 247.8h.6"/>
<path d="M153.7 243.9h.6M154 247.8h.5M154.8 243.9h.5M155 247.8h.6M155.8 243.9h.6M156.1 247.8h.5M156.9 243.9h.5M157.2 247.8h.5M158 243.9h.5M158.2 247.8h.5M159 243.9h.5M159.3 247.8h.5"/>
<path d="M160.1 243.9h.5M160.3 247.8h.6M161.1 243.9h.6M161.4 247.8h.5M162.2 243.9h.5M162.5 247.8h.5M163.2 243.9h.6M163.5 247.8h.5M164.3 243.9h.5M164.6 247.8h.5M165.4 243.9h.5M165.6 247.8h.6"/>
<path d="M166.4 243.9h.6M166.7 247.8h.5M167.5 243.9h.5M167.7 247.8h.6M168.5 243.9h.6M168.8 247.8h.5M169.6 243.9h.5M169.9 247.8h.5M170.7 243.9h.5M170.9 247.8h.5M171.7 243.9h.5M172 247.8h.5"/>
<path d="M172.8 243.9h.5M173 247.8h.6M173.8 243.9h.6M174.1 247.8h.5M174.9 243.9h.5M175.2 247.8h.5M175.9 243.9h.6M176.2 247.8h.5M177 243.9h.5M177.5 244.4v.5M177.5 245.4v.6M177.5 246.5v.5"/>
<path d="M177.5 247.6v.2h-.2M180.4 250.7l3.2 3.5M134.1 271.1h32.1v4.8h-32.1"/>
</g>
<g fill="#000">
<path d="M106.1 75.1l2.1-1.1-.3 .3v1.3l.3 .5z" fill-rule="evenodd"/>
<path d="M168 198.9l2.1 1.3h-.5l-1.3 1.1z" fill-rule="evenodd"/>
<path d="M33.1 203.1l2.1-1.3-.3 2.4-1.3-1.1z" fill-rule="evenodd"/>
<path d="M179.4 249.7l2.1 .8-.8 .2-.8 1.1z" fill-rule="evenodd"/>
</g>
<path d="M23.5 243.9h154l-.5 1.8-1.3 1.6-1.9 .5h-146.5l-1.9-.5-1.3-1.6z" fill-rule="evenodd" fill="#c0c0c0" stroke="#000" stroke-width=".26"/>
<path d="M79.1 102.3l10.9 10.9M125.7 102.3l-10.9 10.9M82.5 126.6l-33.3 20.4M95.2 131.1l-24.3 69.9M102.1 131.1l24.1 69.9M120.1 129l33.1 20.1M33.9 243.9v3.9M167.5 243.9v3.9" fill="none" stroke="#000" stroke-width=".26"/>
<g fill="#000">
<path d="M78.1 101.2l2.1 .8-.8 .3-.6 .8v.5z" fill-rule="evenodd"/>
<path d="M124.6 102l2.1-.8-.8 2.4v-.5l-.5-.8z" fill-rule="evenodd"/>
<path d="M49.2 145.7v.5l1.1 1.3-2.4 .3z" fill-rule="evenodd"/>
<path d="M153.2 148.1l1.3 1.8h-2.4l.6-.2 .5-.8z" fill-rule="evenodd"/>
<path d="M70.1 200.2l1.1 .8h1l-1.8 1.6z" fill-rule="evenodd"/>
<path d="M125.1 201h.8l1.1-.8-.3 2.4z" fill-rule="evenodd"/>
</g>
<path d="M15.9 252.3h48.7v14.3h-48.7z" fill-rule="evenodd" fill="#fff" stroke="#000" stroke-width=".26"/>
<path d="M20.6 261.8l.8-.5h1.4l.7 .5 .3 1.1-.3 1.1-.7 .8h-1.4l-.8-.8-.5-1.1z" fill="none" stroke="#000" stroke-width=".53"/>
<g font-size="4">
<text x="25.9" y="14.7">8</text>
<text x="48.4" y="14.7">7</text>
<text x="70.6" y="14.7">6</text>
<text x="92.9" y="14.7">5</text>
<text x="115.4" y="14.7">4</text>
<text x="137.6" y="14.7">3</text>
<text x="159.8" y="14.7">2</text>
<text x="182" y="14.7">1</text>
<text x="12.2" y="34.8">H</text>
<text x="195.3" y="34.8">H</text>
<text x="12.2" y="67.4">G</text>
<text x="195.3" y="67.4">G</text>
<text x="12.4" y="99.9">F</text>
<text x="195.5" y="99.9">F</text>
<text x="12.2" y="132.5">E</text>
<text x="195.3" y="132.5">E</text>
<text x="12.2" y="165">D</text>
<text x="195.3" y="165">D</text>
<text x="12.2" y="197.3">C</text>
<text x="195.3" y="197.3">C</text>
<text x="12.2" y="229.8">B</text>
<text x="195.3" y="229.8">B</text>
<text x="12.2" y="262.4">A</text>
<text x="20.9" y="264">c</text>
<text x="195.3" y="262.4">A</text>
<text x="25.9" y="279.6">8</text>
<text x="48.4" y="279.6">7</text>
<text x="70.6" y="279.6">6</text>
<text x="92.9" y="279.6">5</text>
<text x="115.4" y="279.6">4</text>
<text x="137.6" y="279.6">3</text>
<text x="159.8" y="279.6">2</text>
<text x="182" y="279.6">1</text>
</g>
<g font-size="3.4">
<text x="127.5" y="75.3">Glue right outer dial to</text>
<text x="134.4" y="79.6">left outer dial.</text>
<text x="84.4" y="120.6">Drill support holes after</text>
<text x="87.3" y="124.5">front dial assembly.</text>
<text x="157.7" y="215.3">Glue right outer dial to</text>
<text x="19.8" y="218.2">Glue left outer dial to</text>
<text x="161.7" y="219.3">bottom outer dial.</text>
<text x="22.5" y="222.2">bottom outer dial.</text>
<text x="159.8" y="257.6">Round outer dial after</text>
<text x="164.8" y="261.6">outer/inner dial</text>
<text x="169.9" y="265.6">assembly</text>
</g>
<g font-size="2.6">
<text x="27" y="256.6">CLOCKWORK ART</text>
<text x="22.2" y="260.3">Wooden Grandfather Clock</text>
<text x="25.1" y="264">Nick Andronis 1999-2001</text>
<text x="36.8" y="269.8">NICK ANDRONIS</text>
<text x="67.5" y="269.3">mm</text>
<text x="82" y="269.3">18-05-1</text>
<text x="110.9" y="269.3">Back Dial, Outside Assembly</text>
<text x="160.6" y="269.3">1</text>
<text x="36.2" y="274.5">September 2001</text>
<text x="82.3" y="274.5">1:2.5</text>
<text x="104.2" y="274.5">Parts = 3</text>
<text x="146.3" y="274.5">1 OF 1</text>
</g>
<g font-size="1.9">
<text x="16.7" y="269.5">DRAWN</text>
<text x="67.2" y="264.5">SIZE</text>
<text x="82.3" y="264.5">FSCM NO</text>
<text x="123.8" y="264.5">DWG NO</text>
<text x="159.5" y="264.5">REV</text>
<text x="16.7" y="274.3">ISSUED</text>
<text x="65.1" y="274.3">SCALE</text>
<text x="124.4" y="274.3">SHEET</text>
</g>
</svg>
